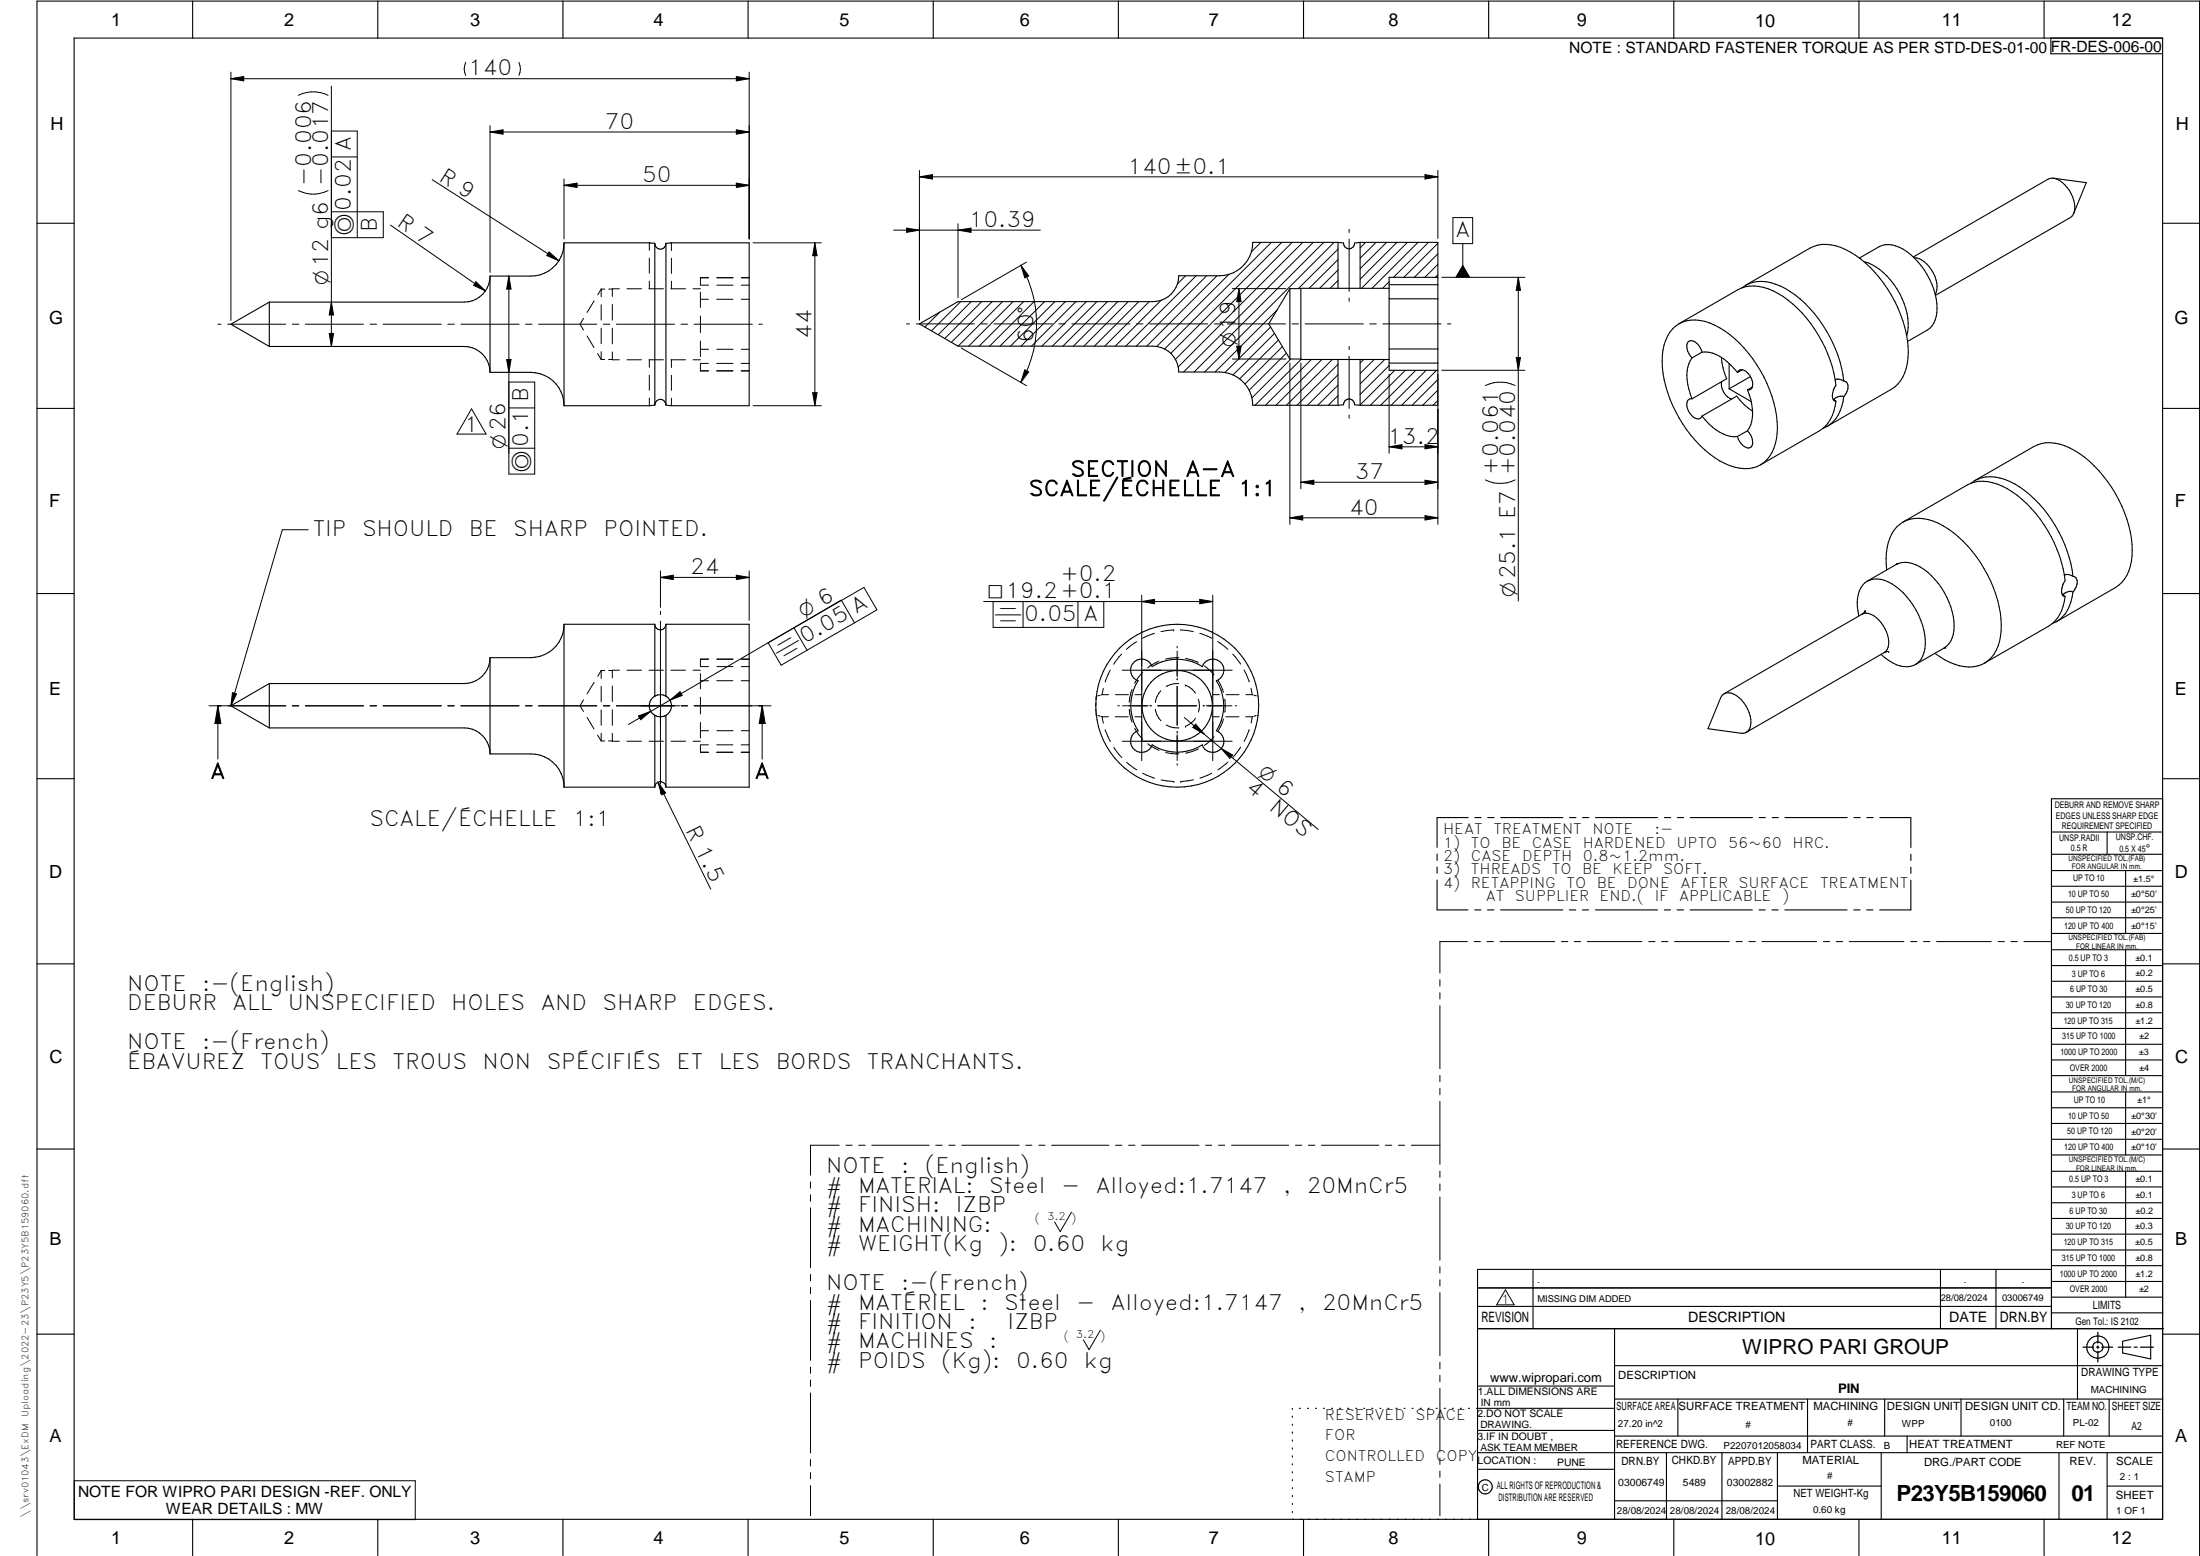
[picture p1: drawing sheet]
<svg xmlns="http://www.w3.org/2000/svg" width="594mm" height="420mm" viewBox="0 0 594 420" stroke-linecap="round" stroke-linejoin="round" font-family="sans-serif">
<g fill="none" stroke="#000" stroke-width=".3">
<path d="M20 10.3h564v400h-564zM52 .3v10M102 .3v10M152 .3v10M202 .3v10M252 .3v10M302 .3v10M352 .3v10M402 .3v10M452 .3v10M502 .3v10M552 .3v10"/>
<path d="M553.8 10.3v4.2h30.2M554.8 48.2a8.5 8.5 0 0 1 5.3 9.1l-.2 .6-.9 .9-36.4 21M560 57.6l3.4-8.3-9.2-1.2-.6 .1-36.9 21.2M10 60.3h10M132.3 74.5v26M132.3 74.5a7 7 0 0 1-7 7.1h-52.6M152.3 65.6l24.5 .1M152.3 65.6a8.9 8.9 0 0 1-9 8.9h-11M152.3 65.6v44M176.8 65.7v43.7M176.8 65.7a1.5 1.5 0 0 0 1.5 1.6 1.5 1.5 0 0 0 1.5-1.6M179.8 65.7v43.7"/>
<path d="M181.3 65.6h21v44h-21l-1.5-.2M181.3 65.6l-1.5 .1M181.3 65.6h.1M348.3 77.9h3M348.3 77.9l-5.7 9.6 5.7 9.4M348.3 77.9v19M361.3 65.4v12.5M361.3 65.4h-23a9 9 0 0 1-9 9.1h-11a6.9 6.9 0 0 1-7 6.9h-52.6l-10.4 6.1 10.4 6h52.6a6.9 6.9 0 0 1 7 7h11a9 9 0 0 1 9 8.9h23M361.3 65.4l1.5 .2a1.5 1.5 0 0 0 1.5 1.6 1.5 1.5 0 0 0 1.5-1.6l1.5-.2M367.3 65.4h21v44h-21M367.3 65.4v12.5M375.1 77.9h-23.8v19.2h23.8"/>
<path d="M375.1 76.9h13.2M388.3 74.9h-13.2v25.1h13.2M470.4 77.7a8.9 8.9 0 0 1 9.1-.9 27.8 27.8 0 0 1 13.6 12.4 32.9 32.9 0 0 1 4.8 13.7M471.4 77l17.3-10a10.3 10.3 0 0 1 9.7 .4 32.5 32.5 0 0 1 14.8 17.5 22.7 22.7 0 0 1 1.1 15.8 8.7 8.7 0 0 1-3.6 4.4l-17.3 10M502.1 69.7l5.3-3.1a7.1 7.1 0 0 1 7.5 1.3 20.1 20.1 0 0 1 8.1 16.5 5.9 5.9 0 0 1-2.6 4.8l-5.3 3M503.3 70.7a17 17 0 0 1 10.3 9.9 14.9 14.9 0 0 1 1.3 10M516.8 69.6a7.9 7.9 0 0 1 6.2 6.9 4.9 4.9 0 0 1-.4 3M584 60.3h10M72.7 81.6v12M72.7 81.6l-10.3 5.9 10.3 6.1M72.7 93.6h52.6a7 7 0 0 1 7 6.9M348.3 96.9h3"/>
<path d="M361.3 97.1v12.3M367.3 97.1v12.3M375.1 98h13.2M375.1 80.7h13.2M375.1 94.2h13.2M453.4 87.4a10.4 10.4 0 0 0-4.5 8.6 32.8 32.8 0 0 0 7.7 21.6 23.1 23.1 0 0 0 13.1 8.8 8.2 8.2 0 0 0 5.7-.9M453.4 87.4a10.3 10.3 0 0 1 9.6 .4 32.5 32.5 0 0 1 14.9 17.5 22.8 22.8 0 0 1 1.1 15.8 8.7 8.7 0 0 1-3.6 4.4M453.4 87.4l15.9-9.2a10.7 10.7 0 0 1 10.8 1 34.8 34.8 0 0 1 15.7 24.9l-.7 1.2a2.27 2.27 0 0 0 .4 3h.3M456.9 96.6a9.8 9.8 0 0 0-.8 8.5l.8 2.6M459.6 95.1l-2.7 1.5M459.6 95.1a3.5 3.5 0 0 0-3.3-3.1 2 2 0 0 0-.5 2.9l1.1 1.7M459.6 95.1a9.7 9.7 0 0 1 7.8 3.5l1.8 2"/>
<path d="M464.9 96.5a17.2 17.2 0 0 0 1.4 5.8l-9.4 5.4M466.9 98.1v6.9M470.5 99.9l-1.3 .7M10 110.3h10M132.3 100.5h11a9 9 0 0 1 9 9.1M152.3 109.6h23M175.3 109.6h.1M176.8 109.4a1.5 1.5 0 0 1 1.5-1.6 1.5 1.5 0 0 1 1.5 1.6M176.8 109.4l-1.5 .2M367.3 109.4l-1.5-.1a1.5 1.5 0 0 0-1.5-1.6 1.5 1.5 0 0 0-1.5 1.6l-1.5 .1M456.9 107.7a1.38 1.38 0 0 0-1.4 1.9 4 4 0 0 0 3.2 3.5l.4-.1 .5-.6M459.6 112.4a12.7 12.7 0 0 0 8.7 5.5h.9"/>
<path d="M464.9 103a4.3 4.3 0 0 0 2.7 4.7M466.9 105l6 3.5M469.2 100.6a1.4 1.4 0 0 1 2.4-.2 4 4 0 0 1 1.4 4.5l-.3 .3-.8 .1M471.9 105.3a12.8 12.8 0 0 1 .4 10.3l-.4 .7M471.9 116.3l-2.7 1.6M471.9 116.3a4.1 4.1 0 0 1 1.2 4.1 1.5 1.5 0 0 1-2.5-.2l-.9-1-.5-1.3M472.7 101.7l-5.8 3.3M473.2 104.5l-1.3 .8M473.2 111a17 17 0 0 1-4.2-4l-9.4 5.4M495.5 102.6a1.92 1.92 0 0 1 2.4 .3M495.8 108.3a10.3 10.3 0 0 1-4.5 8l-15.9 9.2M497.9 102.9a2.03 2.03 0 0 1 .7 3.2l-.7 1"/>
<path d="M497.9 107.1a2.4 2.4 0 0 0-2.6 .8l.5 .4M497.9 107.1a9.7 9.7 0 0 1-5.6 8.6M584 110.3h10M532.3 130.5a9 9 0 0 1 9.1-1 28.2 28.2 0 0 1 13.6 12.5 34.6 34.6 0 0 1 4.8 13.6M533.3 129.8l15.9-9.2a10.3 10.3 0 0 1 9.7 .3 32.5 32.5 0 0 1 14.8 17.5 22.7 22.7 0 0 1 1.1 15.8 8.7 8.7 0 0 1-3.6 4.5l-15.9 9.2M504.2 156.9a7.1 7.1 0 0 1 7.7 1.5 19.8 19.8 0 0 1 7.9 16.7 5.2 5.2 0 0 1-7.7 4.4 14.9 14.9 0 0 1-4.1-2.8M504.2 156.9a7 7 0 0 0-2.6 6.9l.3 2.5M512 152.4a7.1 7.1 0 0 1 7.6 1.4 20.1 20.1 0 0 1 8 16.4 5.9 5.9 0 0 1-2.6 4.8M512 152.4l-7.8 4.5M512.3 152.2l-.3 .2M512.4 152.2h.1M512.4 152.1h.1"/>
<path d="M513.9 141a10.2 10.2 0 0 0-4.5 8.3l.1 4.6M513.9 141a10.3 10.3 0 0 1 9.5 .3 33.7 33.7 0 0 1 16 20.8 20 20 0 0 1-.3 13.5 8.1 8.1 0 0 1-9.9 4.2 18.6 18.6 0 0 1-6.7-3.4M513.9 141l17.3-10a10.3 10.3 0 0 1 9.5 .3 33 33 0 0 1 15.9 20.5l1.1 5a3.6 3.6 0 0 0-.5 4.2l.5 .1M557.4 155.4a1.88 1.88 0 0 1 2.4 .2M559.8 155.6a1.89 1.89 0 0 1 .8 2.9l-.8 1.4M559.8 159.9a2.21 2.21 0 0 0-2.6 .7l.5 .5M559.8 159.9a9.5 9.5 0 0 1-5.6 8.5M10 160.3h10M132.3 177.6v26M132.3 177.6a7 7 0 0 1-7 7h-52.6M152.3 168.6a9 9 0 0 1-9 9h-11M152.3 168.6h24.5"/>
<path d="M152.3 168.6v44M176.8 168.6v19.4M179.8 168.6h22.5v44h-22.5M179.8 168.6v19.4M179.8 168.6a1.5 1.5 0 0 1-1.5 1.5 1.5 1.5 0 0 1-1.5-1.5M305.9 179.1a3 3 0 0 1 5.2 .9 12.5 12.5 0 0 1 13.5 0 3 3 0 0 1 5-1.2 3 3 0 0 1-1.1 5 12.5 12.5 0 0 1 0 13.5 3 3 0 0 1 1.1 5 3 3 0 0 1-5-1.2 12.5 12.5 0 0 1-13.5 0 3 3 0 0 1-4.9 1.2 3 3 0 0 1 1.1-5 12.5 12.5 0 0 1 0-13.5 3 3 0 0 1-1.4-4.7zM502.8 165.9a3.8 3.8 0 0 1 4.5 1.5 7.8 7.8 0 0 1 2.3 8l-.8 .8-37.2 21.5M502.8 165.9l-37.2 21.4M503.5 165.1l-.7 .8M503.6 165.1h.1M503.6 165h.1M503.6 165v.1"/>
<path d="M503.7 164.9h.1M503.7 165h.1M508.8 176.2h.1M509.9 175.9l-1.1 .3M510 175.9h.1M525 175l-7.8 4.5M525.3 174.8h.1M525.3 174.8l-.3 .2M525.4 174.8h.1M525.5 174.8h.1M557.7 161.1a10.3 10.3 0 0 1-4.5 8l-17.4 10M584 160.3h10"/>
<path d="M72.7 184.6v12M72.7 184.6l-10.3 6 10.3 6M72.7 196.6h52.6a7 7 0 0 1 7 7M176.8 193.2v19.4M176.8 188a3 3 0 0 0 0 5.2M179.8 188a3 3 0 0 1 0 5.2M179.8 193.2v19.4M179.8 188a3.2 3.2 0 0 0-3 0M179.8 193.2a3.2 3.2 0 0 1-3 0M308.3 181h19.2v19.2h-19.2zM465.2 187.6a2.93 2.93 0 0 1 3.6 .2 8.8 8.8 0 0 1 3.8 8.8 2.17 2.17 0 0 1-2.5 1.4l-8.9-1.2 3.4-8.3zM10 210.3h10"/>
<path d="M132.3 203.6h11a9 9 0 0 1 9 9M152.3 212.6h24.5M179.8 212.6a1.5 1.5 0 0 0-1.5-1.6 1.5 1.5 0 0 0-1.5 1.6M584 215.7h-30v143.1M584 210.3h10M388.1 230.6v1.7M388.1 234.1v1.7M388.1 237.6v8.1h8.3M396.4 220.8h-8.3v8M398.3 220.8h1.7M401.7 220.8h1.8M405.3 220.8h16.8"/>
<path d="M423.8 220.8h1.8M427.3 220.8h1.7M430.9 220.8h16.7M449.4 220.8h1.7M452.9 220.8h1.8M456.4 220.8h16.8M475 220.8h1.7M478.5 220.8h1.7M482 220.8h16.8M500.6 220.8h1.7M504.1 220.8h1.7M507.6 220.8h8.4v8.1"/>
<path d="M516 237.7v8h-8.4M516 230.6v1.8M516 234.1v1.7M554 224.7h30M554 230.7h30M554 235.1h30M554 239.3h30M569 224.7v6M574 235.1v17M398.2 245.7h1.7M401.7 245.7h1.7M405.2 245.7h16.8"/>
<path d="M423.8 245.7h1.7M427.3 245.7h1.7M430.8 245.7h16.8M449.4 245.7h1.7M452.9 245.7h1.7M456.4 245.7h16.8M475 245.7h1.7M478.5 245.7h1.7M482 245.7h16.8M500.6 245.7h1.7M504.1 245.7h1.7M554 243.6h30"/>
<path d="M554 247.8h30M554 252.1h30M554 256.5h30M574 256.5v33.9M10 260.3h10M554 260.7h30M554 265h30M554 269.2h30M554 273.5h30M554 277.7h30M584 260.3h10M554 282h30"/>
<path d="M554 286.2h30M554 290.4h30M554 294.9h30M554 299.1h30M574 294.9v17M10 310.3h10M554 303.4h30M554 307.6h30M554 311.9h30M554 316.3h30M574 316.3v34M584 310.3h10"/>
<path d="M554 320.5h30M554 324.8h30M554 329h30M554 333.2h30M554 337.5h30M399 358.8h185.2M399 352.8h155M399 347.8h155M414 342.8v16M436 358.8v51.5M524 342.8v16M539 342.8v16"/>
<path d="M554 341.8h30M554 346h30M554 350.3h30M554 354.5h30M554 342.8h-155v67.5M561 358.8v19M10 360.3h10M399 374.3h37M436 377.8h148M453.1 377.8v10M488.1 377.8v14.5M508.9 377.8v10"/>
<path d="M529.5 377.8v10M557.3 377.8v10M569.5 377.8v10M573.2 362.2l7.6-1.6v6.3l-7.6-1.6zM584 368.8h-148M584 360.3h10M349 380.3v.3M349 382.4v.3M349 384.6v.3M349 386.7v.3M349 388.8v.3M349 391v.3"/>
<path d="M349 393.1v.3M349 395.3v.3M349 397.4v.3M349 399.5v.3M350.9 380.3h.2M353.1 380.3h.2M355.2 380.3h.3M357.4 380.3h.3M359.6 380.3h.3M361.7 380.3h.3M363.9 380.3h.3M366.1 380.3h.3"/>
<path d="M368.3 380.3h.2M370.4 380.3h.3M372.6 380.3h.3M374.8 380.3h.3M376.9 380.3h.4M379.1 380.3h.3M381.3 380.3h.3M383.4 380.3h.4M385.6 380.3h.3M387.8 380.3h.3M390 380.3h.3M392.2 380.3h.3"/>
<path d="M394.3 380.3h.3M396.5 380.3h.3M398.7 380.3h37.3M399 396.7h37M399 392.3h185M399 386.2h37M436 387.8h148M450 392.3v18M465 392.3v18M480 392.3v18M508 392.3v18M515 387.8v4.5"/>
<path d="M556 392.3v18M569 392.3v18M52 410.3v9.7M102 410.3v9.7M152 410.3v9.7M202 410.3v9.7M252 410.3v9.7M302 410.3v9.7M349 401.7v.3M349 403.8v.4M349 406v.3M349 408.1v.3"/>
<path d="M352 410.3v9.7M402 410.3v9.7M436 405.3h44M452 410.3v9.7M480 401.3h28M502 410.3v9.7M552 410.3v9.7M569 401.3h15M10 420v-419.7h584v419.7"/>
<circle cx="317.9" cy="190.6" r="22"/>
<circle cx="317.9" cy="190.6" r="9.5"/>
<circle cx="566.5" cy="363.7" r="1.39"/>
<circle cx="566.5" cy="363.8" r="3"/>
<circle cx="401.1" cy="401.5" r="1.9"/>
</g>
<g fill="none" stroke="#000" stroke-width=".27">
<path d="M62.4 19.5v67M125.8 16.8a3.9 3.9 0 0 0 0 3.6M140.1 16.8a3.9 3.9 0 0 1 0 3.6M202.3 19.5v45M62.4 21.3l3.4-.6v1.1zM62.4 21.3h139.9M80.6 25.7a9 9 0 0 1 8 0M89.5 23.3v70.3M89.5 35.4h7v28.8M132.3 33.9v39.6M132.3 35.6l3.5-.5v1.1zM132.3 35.6h70"/>
<path d="M198.8 20.7l3.5 .6-3.5 .5zM198.8 35.1l3.5 .5-3.5 .6zM80.6 51.5a9 9 0 0 0 8 0M89.5 57.2h14v7h-14M89.5 42.4h7M116.7 48.5l34.2 21.9M152.3 50l3.5-.6v1.2zM152.3 50h50M152.3 48.3v16.2M198.8 49.4l3.5 .6-3.5 .6zM248.3 47.8h140M248.3 46v40.4"/>
<path d="M248.3 47.8l3.5-.6v1.1zM384.8 47.2l3.5 .6-3.5 .5zM388.3 46v18.4M392.3 58.8h5.4v7h-5.4zM105.4 60.8l25.7 17.8M128.5 76.1l2.6 2.5-3.2-1.6zM137.4 74.5v53.5h7v-24.8h-7M137.4 74.5l.6 3.6h-1.2zM148.3 68l2.6 2.4-3.2-1.4zM162.3 78.1l-.9 1.5M162.3 78.1h1M162.3 78.1v2"/>
<path d="M164.4 78.1h.9M167.3 78h-2v2.1M169.3 78h3.9M175.3 78h3.8M175.3 65.6v2M175.3 69.7v4.1M175.3 75.9v2.1M181.2 78h3.9M181.3 65.6v2M181.3 69.7v4.1M181.3 75.9v2.1M187.1 78h2"/>
<path d="M189.1 78.9v4.1M189.1 77h2.2M191.3 75h-2.2v1.9M193.6 75h4.3M193.6 77h4.3M200.2 75h2.1M200.2 77h2.1M203.4 65.6h18.4M220 65.6l.6 3.4h-1.2zM220 65.6v44M241.3 62.1h39.6M244.8 61.6l3.5 .5-3.5 .6z"/>
<path d="M258.7 62.1l3.5-.5v1.1zM258.7 60.4v20M275.7 71.6l2.1 2.9-1.1 .5zM275.7 71.6a31.6 31.6 0 0 1 0 31.7M277.2 70.8l-17.6 10.1M320.2 74.5l-2.3 2.2M323 74.5l-19 19M325.8 74.5l-19 19M328.6 74.5l-18.9 19M331.8 74.1l-19.4 19.5M332.8 77.9h14.5M334.6 77.9v19"/>
<path d="M334.6 77.9l.5 3.5h-1.1zM340.5 65.4l-2.6 2.6M343.3 65.4l-28.8 28.8M346.1 65.4l-30 30M348.9 65.4l-31.5 31.6M351.8 65.4l-33.7 33.7M354.6 65.4l-35 35.1M357.5 65.4l-35.1 35.1M360.2 65.4l-34.9 35.1M361.3 75.7l-2.1 2.2M361.3 67.3l-10.7 10.6M361.3 72.9l-4.9 5"/>
<path d="M361.3 70.1l-7.8 7.8M364.3 61.9v.9M364.3 64.6v14.1M368.8 65.4l-1.5 1.5M371.6 65.4l-4.3 4.3M374.4 65.4l-7.1 7.2M375.1 76.1l-1.8 1.8M377.2 65.4l-9.9 10M380.1 65.4l-12.4 12.5M382.9 65.4l-12.4 12.5M385.7 65.4l-9.4 9.5M388.3 74.2l-.7 .7"/>
<path d="M388.3 68.5l-6.4 6.4M388.3 71.4l-3.5 3.5M388.3 65.7l-9.2 9.2M389.3 74.9h22.5M395 65.8v9.1M410 74.9l.6 3.5h-1.2zM410 74.9v87.4M58.8 87.5h.9M61.5 87.5h15.7M78.9 87.5h1.8M82.5 87.5h15.7M88.9 90h1.2l-.6 3.6z"/>
<path d="M89.5 81.6l.6 3.4h-1.2zM99.9 87.5h1.8M103.5 87.5h15.7M120.9 87.5h1.8M124.5 87.5h15.7M136.8 97.1h1.2l-.6 3.4zM141.9 87.5h1.8M145.5 87.5h15.7M157.6 86l-1 1.5 1 1.6M158.5 90.7l1.9 3.2M160.4 81.2l-1.9 3.2M161.4 95.5l.9 1.6"/>
<path d="M162.3 97.1h1M162.3 82.3v4.1M162.3 88.6v4.2M162.3 95v2.1M162.9 87.5h1.8M164.3 97.1h1M165.3 82.2v4.2M165.3 88.6v4.2M165.3 95v2.2h2M166.4 87.5h15.8M169.3 97.2h3.9M175.3 97.2h3.8"/>
<path d="M175.3 97.2v2M181.2 97.2h3.9M181.3 97.2v2M183.9 87.5h1.8M187.1 97.2h2M187.4 87.5h15.8M189.1 85.3v4.5M189.1 92.1v4.2M189.1 98.3v1.9h2.2M189.1 94.3h2.2M189.1 98.1h2.2M189.1 80.8h2.2"/>
<path d="M193.5 98.1h4.4M193.5 80.8h4.4M193.6 94.3h4.3M200.1 98.1h2.2M200.1 80.8h2.2M200.2 94.3h2.1M204.9 87.5h.9M244.8 87.5h.8M247.4 87.5h15.7M253.7 84.3l-3.9 4M259.4 81.4l-7.9 7.9M259.6 94l17.6 10.1"/>
<path d="M262.2 81.4l-8.8 9M264.9 87.5h1.8M265.1 81.4l-10 10M267.9 81.4l-11 11M268.4 87.5h15.7M270.7 81.4l-12 12.1M273.6 81.4l-12 12.1M276.4 81.4l-12 12.1M276.7 99.9l1.1 .5-2.1 2.9zM279.2 81.4l-12 12.1M282.1 81.4l-12.1 12.1M284.9 81.4l-12 12.1"/>
<path d="M285.9 87.5h1.7M287.7 81.4l-12 12.1M289.4 87.5h15.7M290.5 81.4l-12 12.1M293.4 81.4l-12.1 12.1M296.2 81.4l-12 12.1M299 81.4l-12 12.1M301.8 81.4l-12 12.1M304.7 81.4l-12 12.1M306.9 87.5h1.7M307.5 81.4l-12 12.1M310.3 81.4l-12 12.1"/>
<path d="M310.4 87.5h15.7M313.6 81.1l-12.4 12.4M327.9 87.5h1.7M331.4 87.5h15.7M332.8 96.9h14.5M334 93.5h1.1l-.5 3.4zM343.1 88.3l-12.3 12.3M344.2 90l-11.3 11.3M344.8 83.7l-16.7 16.8M345.2 91.8l-10.5 10.5M346.3 93.6l-10.1 10.1M347.3 95.4l-10 10"/>
<path d="M348.3 98v43.6M348.6 96.9l-10.5 10.5M348.9 87.5h1.7M351.3 98v34M351.3 97.1l-12.4 12.3M352.4 87.5h15.7M354.1 97.1l-12.4 12.3M356.9 97.1l-12.4 12.3M359.8 97.1l-12.4 12.3M361.3 98.4l-11.1 11M364.3 80.5v.9M364.3 93.6v.8"/>
<path d="M364.3 96.2v14.1M368.3 97.1l-1 .9M369.9 87.5h1.7M371.1 97.1l-3.8 3.7M373.4 87.5h15.7M373.9 97.1l-6.6 6.6M375.1 98.7l-7.8 7.8M376.6 100l-9.3 9.3M379.5 100l-9.5 9.4M382.3 100l-9.5 9.4M385.1 100l-9.4 9.4M387.9 100l-9.4 9.4"/>
<path d="M389.3 100h22.5M390.9 87.5h.9M409.4 96.5h1.2l-.6 3.5zM127.3 110.4l4 6.8h-7.9zM137.4 110.2h7M175.3 101.3v4.1M175.3 107.5v2.1M181.3 101.3v4.1M181.3 107.5v2.1M189.1 100.1h2.2M193.5 100.2h4.4M193.5 100.1h4.4"/>
<path d="M200.1 100.2h2.2M200.1 100.1h2.2M203.4 109.6h18.4M219.4 106h1.2l-.6 3.6zM361.3 104l-5.5 5.4M361.3 101.2l-8.2 8.2M361.3 106.8l-2.6 2.6M364.3 112.1v.8M375.1 101v21.4M388.3 101v40.6M388.3 105.3l-4.1 4.1M388.3 108.1l-1.3 1.3"/>
<path d="M388.3 102.5l-7 6.9M409.1 104.1a9.4 9.4 0 0 0-8 0M137.4 121h7M348.3 139.8h40M348.3 139.8l3.5-.6v1.2zM351.3 130.2l3.5-.5v1.1zM351.3 130.2h37M375.1 120.6h13.2M375.1 120.6l3.5-.5v1.1zM384.8 120.1l3.5 .5-3.5 .6zM384.8 129.7l3.5 .5-3.5 .6zM384.8 139.2l3.5 .6-3.5 .6z"/>
<path d="M409.1 129.6a9 9 0 0 1-8 0M83.2 143h-7l-13.8 47.6M178.3 155.9l3.5-.6v1.2zM178.3 155.9h24M178.3 154.2v9.8M198.8 155.3l3.5 .6-3.5 .6zM202.3 154.2v13.3M178.3 165.1v.8M178.3 167.7v44M189.1 178h2.2M191.3 178h-2.2v1.9M193.6 178h4.3"/>
<path d="M200.2 178h2.1M207.4 173.6l25.9-15 3.5 6.1-25.9 14.9zM214.4 169.5l3.5 6.1M227.1 162.1l-57.4 33.5M227.2 162.1l3.6 6.1M265.6 162.4h61.9M268.2 162.4v7h29.9v-7M276.3 162.4v7M291.1 162.4v7M302.9 176.6l-2.2 2.8M307 173.3l-2.8 2M308.3 160.7v25.5"/>
<path d="M308.3 162.4l3.5-.6v1.2zM311.7 171l-3.2 1.3M313 178.5l-3.1 1.8M316.9 170.1l-3.4 .5M316.9 170.1h.1M317.9 174.5v.4M317.9 175.8v7M318.3 177.6l-3.6 .4M318.8 170.1l3.4 .5M320.2 177.8l3.3 1.1M324 171l3.2 1.3M324 161.8l3.5 .6-3.5 .6z"/>
<path d="M325.2 179.8l2.6 2.4M327.5 160.7v25.5M328.8 173.2l2.7 2.1M332.9 176.6l2.1 2.7M56.4 190.6h4.8M58.8 190.6l.8 4.8h-1.6zM58.8 190.6v14.4M61.5 190.6h15.7M62.8 187l1.1 .4-1.5 3.2zM78.9 190.6h1.8M82.5 190.6h15.7M99.9 190.6h1.8"/>
<path d="M103.5 190.6h15.7M120.9 190.6h1.8M124.5 190.6h15.7M141.9 190.6h1.8M145.5 190.6h15.7M157.6 189l-1 1.6 1 1.5M158.5 193.7l1.9 3.1M160.4 184.2l-1.9 3.2M161.4 198.5l.9 1.6M162.3 181.1v2.1M162.3 185.3v4.2M162.3 191.7v4.1"/>
<path d="M162.3 198v2.1M162.3 181.1l-.9 1.5M162.3 181.1h1M162.9 190.6h1.8M164.4 181.1h.9M165.3 185.3v4.1M165.3 191.6v4.3M165.3 198v2.2h2M166.4 190.6h17.2M167.3 181h-2v2M169.3 181h3.9M172.4 193.3l3.3-1.2-2.7 2.3z"/>
<path d="M175.3 181h3.8M176.8 188l-.2 .1M176.8 193.1l.1 .1M177.1 187.8l-.2 .1M177.2 193.3l.2 .1M178.3 187.6h.1M179.4 193.3l-.1 .1M179.6 187.8l.1 .2M179.9 193.2l-.2 .1M180 188l.1 .1M180.9 189.1l2.7-2.3 .6 1zM181.2 181h3.9"/>
<path d="M183.9 190.6h1.8M187.1 181h2M187.4 190.6h15.8M189.1 197.3h2.2M189.1 181.9v4.1M189.1 188.3v4.5M189.1 195.1v4.2M189.1 180h2.2M189.1 183.8h2.2M193.5 183.8h4.4M193.6 197.3h4.3M193.6 180h4.3"/>
<path d="M200.1 183.8h2.2M200.2 197.3h2.1M200.2 180h2.1M203.4 190.6h4.8M205.8 190.6l.8 4.8h-1.6zM205.8 190.6v14.4M295.9 191.5v.6M295.9 189.8v.8M296 192.7v.5h.3M296.3 187.9l-.3 .1v.8M296.6 193.3l.4 .1M297 187.7l-.4 .2"/>
<path d="M297.3 193.5h.3M297.6 193.5l.3 1.8M297.6 187.6h1.8M297.6 193.5h1.7M297.6 187.6l-.3 .1M297.9 185.9l-.3 1.7M298.4 197.1l1.4 3.1M299.8 180.9l-1.4 3.2M301.2 193.5h3.5M301.2 187.6h3.5M301.8 190.6h.5M303.1 181h10.5"/>
<path d="M304.9 191.5l.8 3.5M305.7 186.2l-.8 3.5M306.4 196.7l1 1.5 1.2 1.4M306.5 193.5h1.8M306.5 187.6h1.8M308.3 194.9v10.5M308.5 181.6l-2.1 2.9M310.1 190.6h-7M310.9 190.6h-.4M312 191.5a5.4 5.4 0 0 0 1.5 3.1M312.6 190.6h10.5M313.5 186.5a5.3 5.3 0 0 0-1.5 3.2"/>
<path d="M315 195.7a5.5 5.5 0 0 0 3.3 .9M317.9 183.2v.4M317.9 185.3v10.5M317.9 197.6v.4M317.9 198.4v7M318.3 184.6a5.9 5.9 0 0 0-3.4 .8M319.8 193.8l36.2 30.2M320.1 185h.1M320.1 196.1h.1M320.1 185a5.4 5.4 0 0 1 2.7 2.2M322.2 181h10.5M322.8 193.9a5.6 5.6 0 0 1-2.7 2.2"/>
<path d="M322.9 195.5l2.3 2.7-3.1-1.8zM323.6 188.8a5.6 5.6 0 0 1 0 3.5M324.9 190.6h.3M325.7 190.6h6.9M327.5 187.6h1.8M327.5 193.5h1.7M327.5 194.9v10.5M327.8 198.9l-2.6 2.4M328.9 183.7l1.5 3.2M330.4 194.1l-.8 2.2-.7 1.1M330.7 188.8v3.5M331 193.5h3.6"/>
<path d="M331.1 187.6h3.5M333.5 190.6h.4M336 180.9l1.3 3.2M336.4 193.5h1.8M336.4 187.6h1.8M337.3 197l-1.3 3.2M337.8 185.8l.4 1.8M338.2 187.6l.2 .1M338.2 193.5l-.3 1.7M338.4 193.5h-.2M338.7 187.7l.5 .2M339.2 193.3l-.5 .1"/>
<path d="M339.5 187.9l.2 .1M339.7 193.2h-.2M162.3 200.1h1M164.3 200.1h1M169.3 200.2h3.9M175.3 200.2h3.8M177.7 211.2l14.2 28.9M177.7 211.2l2 2.9-1 .5zM178.3 213.5v.8M181.2 200.2h3.9M187.1 200.2h2M189.1 201.3v1.9l2.2-.1"/>
<path d="M189.1 201.1h2.2M193.5 201.1h4.4M193.5 203.1h4.4M200.1 201.1h2.2M200.1 203.1h2.2M300.8 201.8l2.1 2.8M303.1 200.2h10.5M304.2 205.8l2.8 2.1M308.6 208.8l3.2 1.3M309.9 200.8l3.1 1.8M313.6 210.6l3.3 .4M314.8 203.2l3.5 .3"/>
<path d="M317 211h.1M317.9 206.2v.4M318.8 211h.1M322.2 200.2h10.5M322.3 210.6l-3.5 .4M323.6 202.2l-1.7 .7-1.7 .5M327.2 208.8l-3.2 1.3M329.8 202.1l3.1 1.8-.8 .9zM331.6 205.8l-2.8 2.1M335 201.8l-2.1 2.7M396.2 254.3h-7.4v8.5M398.1 254.3h1.6"/>
<path d="M401.5 254.3h1.8M405 254.3h14.8M421.6 254.3h1.7M425.1 254.3h1.7M428.6 254.3h14.8M445.2 254.3h1.7M448.7 254.3h1.7M452.2 254.3h14.8M468.8 254.3h1.7M472.3 254.3h1.7M475.8 254.3h14.8M492.4 254.3h1.7"/>
<path d="M495.8 254.3h1.8M499.4 254.3h14.7M516 254.3h1.6M519.4 254.3h1.8M522.9 254.3h14.8M539.5 254.3h1.7M543 254.3h1.7M546.5 254.3h7.4M388.8 264.5v1.8M388.8 268.1v1.6M388.8 271.6v17M388.8 290.4v1.7"/>
<path d="M388.8 293.9v1.7M388.8 297.4v17M218.9 319.2v1.6M226.6 309.2h-7.7v8.1M228.4 309.2h1.7M231.9 309.2h1.7M235.4 309.2h15.5M252.7 309.2h1.7M256.2 309.2h1.7M259.7 309.2h15.5M277 309.2h1.7M280.5 309.2h1.7"/>
<path d="M284 309.2h15.5M301.2 309.2h1.8M304.8 309.2h1.7M308.3 309.2h15.5M325.5 309.2h1.7M329.1 309.2h1.6M332.6 309.2h15.4M349.8 309.2h1.7M353.3 309.2h1.7M356.8 309.2h15.5M374.1 309.2h1.7M377.6 309.2h1.7"/>
<path d="M381.1 309.2h7.7M388.8 316.2v1.7M388.8 319.7v1.7M218.9 322.6v1.8M218.9 326.1v16.2M289.3 327.3l-3 5.3-1.5-2.7M388.8 323.2v17.1M218.9 344.1v1.8M218.9 347.6v1.7M218.9 351.2v16.1M297.1 359.2l-3 5.2-1.5-2.6M388.8 342.1v1.6"/>
<path d="M388.8 345.6v1.7M388.8 349v17.1M406.5 348.3l2.4 4h-4.8zM218.9 369.1v1.7M218.9 372.6v1.8M218.9 376.1v16.2M388.8 367.9v1.7M388.8 371.4v1.7M388.8 374.9v17M20.1 399.8h92v10.5h-92zM218.9 394.1v1.8M218.9 397.6v1.7"/>
<path d="M388.8 393.7v1.7M388.8 397.2v1.7M218.9 401.2v8.1M388.8 400.7v8.6"/>
</g>
<path d="M566.5 359.7v3M562.5 363.8h2.9M566.1 363.8h.7M566.5 363.4v.7M566.5 364.9v2.8M567.6 363.8h2.9M572 363.8h3.4M576.3 363.8h.8M578 363.8h3.5" fill="none" stroke="#000" stroke-width=".34"/>
<g fill="#000">
<path d="M62.4 21.3l3.4-.6v1.1zM132.3 35.6l3.5-.5v1.1zM198.8 35.1l3.5 .5-3.5 .6zM198.8 20.7l3.5 .6-3.5 .5zM152.3 50l3.5-.6v1.2zM198.8 49.4l3.5 .6-3.5 .6zM248.3 47.8l3.5-.6v1.1zM384.8 47.2l3.5 .6-3.5 .5zM128.5 76.1l2.6 2.5-3.2-1.6zM137.4 74.5l.6 3.6h-1.2zM148.3 68l2.6 2.4-3.2-1.4zM220 65.6l.6 3.4h-1.2z"/>
<path d="M244.8 61.6l3.5 .5-3.5 .6zM258.7 62.1l3.5-.5v1.1zM275.7 71.6l2.1 2.9-1.1 .5zM395 71.4l2 3.5h-4zM410 74.9l.6 3.5h-1.2zM89.5 81.6l.6 3.4h-1.2zM88.9 90h1.2l-.6 3.6zM136.8 97.1h1.2l-.6 3.4zM334.6 77.9l.5 3.5h-1.1zM334 93.5h1.1l-.5 3.4zM409.4 96.5h1.2l-.6 3.5zM219.4 106h1.2l-.6 3.6z"/>
<path d="M276.7 99.9l1.1 .5-2.1 2.9zM351.3 130.2l3.5-.5v1.1zM375.1 120.6l3.5-.5v1.1zM384.8 120.1l3.5 .5-3.5 .6zM384.8 129.7l3.5 .5-3.5 .6zM178.3 155.9l3.5-.6v1.2zM198.8 155.3l3.5 .6-3.5 .6zM348.3 139.8l3.5-.6v1.2zM384.8 139.2l3.5 .6-3.5 .6zM308.3 162.4l3.5-.6v1.2zM324 161.8l3.5 .6-3.5 .6zM58.8 190.6l.8 4.8h-1.6z"/>
<path d="M62.8 187l1.1 .4-1.5 3.2zM172.4 193.3l3.3-1.2-2.7 2.3zM180.9 189.1l2.7-2.3 .6 1zM205.8 190.6l.8 4.8h-1.6zM322.9 195.5l2.3 2.7-3.1-1.8zM177.7 211.2l2 2.9-1 .5zM329.8 202.1l3.1 1.8-.8 .9z"/>
</g>
<g font-size="6">
<text x="512.1" y="405.2">P23Y5B159060</text>
<text x="559.4" y="405.2">01</text>
</g>
<g font-size="5.7">
<text x="126.4" y="20.4">140</text>
<text x="163.4" y="34.8">70</text>
<text x="304.5" y="46.9">140±0.1</text>
<text x="84.1" y="50.2" transform="rotate(-90 84.1 50.2)">-0.006</text>
<text x="118.2" y="48.5" transform="rotate(33 118.2 48.5)">R 9</text>
<text x="173.4" y="49.1">50</text>
<text x="94.7" y="56.9" transform="rotate(-90 94.7 56.9)">0.02 A</text>
<text x="101.7" y="62.7" transform="rotate(-90 101.7 62.7)">B</text>
<text x="106.9" y="60.7" transform="rotate(35 106.9 60.7)">R 7</text>
<text x="261.7" y="61.3">10.39</text>
<text x="393" y="64">A</text>
<text x="219.2" y="91.5" transform="rotate(-90 219.2 91.5)">44</text>
<text x="279.1" y="92.5" transform="rotate(-90 279.1 92.5)">60°</text>
<text x="125.3" y="116.7">1</text>
<text x="374.6" y="119.8">13.2</text>
<text x="142.7" y="120.7" transform="rotate(-90 142.7 120.7)">0.1 B</text>
<text x="289.1" y="128.7">SECTION</text>
<text x="320.1" y="128.7">A-A</text>
<text x="365.8" y="129.4">37</text>
<text x="404.6" y="128.4" transform="rotate(-90 404.6 128.4)">+0.061</text>
<text x="409.1" y="128.4" transform="rotate(-90 409.1 128.4)">+0.040</text>
<text x="277.8" y="133.9">SCALE/ÉCHELLE</text>
<text x="334.3" y="133.9">1:1</text>
<text x="364.4" y="139">40</text>
<text x="84.4" y="144.8">TIP</text>
<text x="97.8" y="144.8">SHOULD</text>
<text x="126.6" y="144.8">BE</text>
<text x="138.6" y="144.8">SHARP</text>
<text x="163" y="144.8">POINTED.</text>
<text x="186.4" y="155">24</text>
<text x="286.4" y="157">+0.2</text>
<text x="276.6" y="167.7">0.05 A</text>
<text x="217.3" y="173.9" transform="rotate(-30 217.3 173.9)">0.05 A</text>
<text x="56.8" y="210.2">A</text>
<text x="203.8" y="210.2">A</text>
<text x="336.2" y="213.1" transform="rotate(40 336.2 213.1)">4</text>
<text x="342.5" y="218.4" transform="rotate(40 342.5 218.4)">NOS</text>
<text x="99.8" y="223.1">SCALE/ÉCHELLE</text>
<text x="154.7" y="223.1">1:1</text>
<text x="185" y="224.1" transform="rotate(64 185 224.1)">R 1.5</text>
<text x="34.4" y="267.5">NOTE</text>
<text x="54.6" y="267.5">:-(English)</text>
<text x="34.4" y="272.8">DEBURR</text>
<text x="62.8" y="272.8">ALL</text>
<text x="77.7" y="272.8">UNSPECIFIED</text>
<text x="121.9" y="272.8">HOLES</text>
<text x="146" y="272.8">AND</text>
<text x="162.7" y="272.8">SHARP</text>
<text x="187.1" y="272.8">EDGES.</text>
<text x="34.4" y="283.3">NOTE</text>
<text x="54.6" y="283.3">:-(French)</text>
<text x="34.4" y="288.5">ÉBAVUREZ</text>
<text x="70.4" y="288.5">TOUS</text>
<text x="90.7" y="288.5">LES</text>
<text x="106" y="288.5">TROUS</text>
<text x="130.3" y="288.5">NON</text>
<text x="147.6" y="288.5">SPÉCIFIÉS</text>
<text x="182.7" y="288.5">ET</text>
<text x="194.1" y="288.5">LES</text>
<text x="209.5" y="288.5">BORDS</text>
<text x="234.1" y="288.5">TRANCHANTS.</text>
<text x="223.1" y="316.9">NOTE</text>
<text x="243.3" y="316.9">:</text>
<text x="249.8" y="316.9">(English)</text>
<text x="223.1" y="322.1">#</text>
<text x="231.7" y="322.1">MATERIAL:</text>
<text x="267.1" y="322.1">Steel</text>
<text x="286.6" y="322.1">-</text>
<text x="295.9" y="322.1">Alloyed:1.7147</text>
<text x="346.5" y="322.1">,</text>
<text x="352.9" y="322.1">20MnCr5</text>
<text x="223.1" y="327.4">#</text>
<text x="231.7" y="327.4">FINISH:</text>
<text x="258.1" y="327.4">IZBP</text>
<text x="223.1" y="332.6">#</text>
<text x="231.7" y="332.6">MACHINING:</text>
<text x="223.1" y="337.9">#</text>
<text x="231.7" y="337.9">WEIGHT(Kg</text>
<text x="269.6" y="337.9">):</text>
<text x="278.9" y="337.9">0.60</text>
<text x="297.2" y="337.9">kg</text>
<text x="223.1" y="348.4">NOTE</text>
<text x="223.1" y="353.6">#</text>
<text x="231.7" y="353.6">MATÉRIEL</text>
<text x="243.3" y="348.4">:-(French)</text>
<text x="264.8" y="353.6">:</text>
<text x="271.2" y="353.6">Steel</text>
<text x="290.6" y="353.6">-</text>
<text x="300" y="353.6">Alloyed:1.7147</text>
<text x="350.6" y="353.6">,</text>
<text x="357" y="353.6">20MnCr5</text>
<text x="223.1" y="358.9">#</text>
<text x="231.7" y="358.9">FINITION</text>
<text x="261.5" y="358.9">:</text>
<text x="272.1" y="358.9">IZBP</text>
<text x="223.1" y="364.1">#</text>
<text x="231.7" y="364.1">MACHINES</text>
<text x="267.1" y="364.1">:</text>
<text x="223.1" y="369.4">#</text>
<text x="231.7" y="369.4">POIDS</text>
<text x="254.2" y="369.4">(Kg):</text>
<text x="274.4" y="369.4">0.60</text>
<text x="292.7" y="369.4">kg</text>
</g>
<text font-size="5.6" x="470.5" y="365.5">WIPRO PARI GROUP</text>
<g font-size="5.4">
<text x="94.7" y="63.5" transform="rotate(-90 94.7 63.5)">a</text>
<text x="88.6" y="76.9" transform="rotate(-90 88.6 76.9)">O12 g6 -0.017</text>
<text x="333.7" y="93.8" transform="rotate(-90 333.7 93.8)">O19</text>
<text x="136.5" y="121.2" transform="rotate(-90 136.5 121.2)">O26</text>
<text x="142.7" y="127.4" transform="rotate(-90 142.7 127.4)">a</text>
<text x="266.9" y="161.5">q19.2+0.1</text>
<text x="409.1" y="161.1" transform="rotate(-90 409.1 161.1)">O25.1 E7</text>
<text x="217" y="167" transform="rotate(-30 217 167)">O 6</text>
<text x="268.6" y="167.7">d</text>
<text x="210.3" y="177.9" transform="rotate(-30 210.3 177.9)">d</text>
<text x="339.5" y="209.1" transform="rotate(40 339.5 209.1)">O 6</text>
</g>
<g font-size="4.9">
<text x="30" y="6.9">1</text>
<text x="76.7" y="6.9">2</text>
<text x="127" y="6.9">3</text>
<text x="176.5" y="6.9">4</text>
<text x="226.7" y="6.9">5</text>
<text x="275.4" y="6.9">6</text>
<text x="326.4" y="6.9">7</text>
<text x="375" y="6.9">8</text>
<text x="425.8" y="6.9">9</text>
<text x="473.9" y="7.3">10</text>
<text x="524.3" y="6.9">11</text>
<text x="570.2" y="6.9">12</text>
<text x="13.6" y="35.1">H</text>
<text x="587.6" y="35.1">H</text>
<text x="13.2" y="87.5">G</text>
<text x="587.2" y="87.5">G</text>
<text x="13.2" y="137">F</text>
<text x="587.2" y="137">F</text>
<text x="13.2" y="187.6">E</text>
<text x="587.2" y="187.6">E</text>
<text x="13.2" y="237">D</text>
<text x="587.2" y="237">D</text>
<text x="13.4" y="287.1">C</text>
<text x="587.4" y="287.1">C</text>
<text x="13.4" y="336.2">B</text>
<text x="587.4" y="336.2">B</text>
<text x="13.4" y="389.3">A</text>
<text x="587.4" y="389.3">A</text>
<text x="30" y="416.9">1</text>
<text x="76.7" y="416.9">2</text>
<text x="127" y="416.9">3</text>
<text x="176.5" y="416.9">4</text>
<text x="226.7" y="416.9">5</text>
<text x="275.4" y="416.9">6</text>
<text x="326.4" y="416.9">7</text>
<text x="375" y="416.9">8</text>
<text x="425.8" y="416.9">9</text>
<text x="473.9" y="417.3">10</text>
<text x="524.3" y="416.9">11</text>
<text x="570.2" y="416.9">12</text>
</g>
<g font-size="4.2">
<text x="423.7" y="14.3">NOTE : STANDARD FASTENER TORQUE AS PER STD-DES-01-00</text>
<text x="553.8" y="14">FR-DES-006-00</text>
<text x="21.1" y="404.3">NOTE FOR WIPRO PARI DESIGN -REF. ONLY</text>
<text x="44.8" y="408.8">WEAR DETAILS : MW</text>
</g>
<g font-size="3.9">
<text x="389.7" y="225.3">HEAT</text>
<text x="403.3" y="225.3">TREATMENT</text>
<text x="430" y="225.3">NOTE</text>
<text x="446.7" y="225.3">:-</text>
<text x="389.7" y="228.9">1)</text>
<text x="389.7" y="232.5">2)</text>
<text x="397.2" y="228.9">TO</text>
<text x="397.2" y="232.5">CASE</text>
<text x="405.4" y="228.9">BE</text>
<text x="411" y="232.5">DEPTH</text>
<text x="413.6" y="228.9">CASE</text>
<text x="427.4" y="228.9">HARDENED</text>
<text x="427.4" y="232.5">0.8~1.2mm.</text>
<text x="452.7" y="228.9">UPTO</text>
<text x="466.6" y="228.9">56~60</text>
<text x="484" y="228.9">HRC.</text>
<text x="389.7" y="236.1">3)</text>
<text x="389.7" y="239.6">4)</text>
<text x="397.2" y="239.6">RETAPPING</text>
<text x="397.2" y="236.1">THREADS</text>
<text x="419.1" y="236.1">TO</text>
<text x="423" y="239.6">TO</text>
<text x="427.3" y="236.1">BE</text>
<text x="431.2" y="239.6">BE</text>
<text x="435.5" y="236.1">KEEP</text>
<text x="439.4" y="239.6">DONE</text>
<text x="449.1" y="236.1">SOFT.</text>
<text x="453.8" y="239.6">AFTER</text>
<text x="469.5" y="239.6">SURFACE</text>
<text x="491.5" y="239.6">TREATMENT</text>
<text x="401.2" y="243.2">AT</text>
<text x="409.1" y="243.2">SUPPLIER</text>
<text x="432" y="243.2">END.(</text>
<text x="446.8" y="243.2">IF</text>
<text x="453.4" y="243.2">APPLICABLE</text>
<text x="481.2" y="243.2">)</text>
<text x="400" y="357.1">REVISION</text>
<text x="455.9" y="357.1">DESCRIPTION</text>
<text x="526.4" y="357.1">DATE</text>
<text x="540" y="357.1">DRN.BY</text>
<text x="357.8" y="383.3">RESERVED</text>
<text x="382.3" y="383.3">SPACE</text>
<text x="357.8" y="388.9">FOR</text>
<text x="357.8" y="394.5">CONTROLLED</text>
<text x="387.8" y="394.5">COPY</text>
<text x="357.8" y="400">STAMP</text>
</g>
<text font-size="3.6" x="496.4" y="376.1">PIN</text>
<text font-size="3.5" x="402.4" y="373.3">www.wipropari.com</text>
<text font-size="3.4" x="405.3" y="352">1</text>
<g font-size="3.1">
<text x="565.1" y="353.5">LIMITS</text>
<text x="562" y="371.7">DRAWING TYPE</text>
<text x="437" y="372.3">DESCRIPTION</text>
<text x="436.5" y="380.8">SURFACE AREA</text>
<text x="453.3" y="380.8">SURFACE TREATMENT</text>
<text x="489.7" y="380.8">MACHINING</text>
<text x="509.5" y="380.8">DESIGN UNIT</text>
<text x="530.6" y="380.8">DESIGN UNIT CD.</text>
<text x="558" y="380.6">TEAM NO.</text>
<text x="570.3" y="380.7">SHEET SIZE</text>
<text x="575.6" y="386.1">A2</text>
<text x="436.4" y="391.1">REFERENCE DWG.</text>
<text x="437.8" y="395.5">DRN.BY</text>
<text x="451.4" y="395.4">CHKD.BY</text>
<text x="466.6" y="395.5">APPD.BY</text>
<text x="486.7" y="395.4">MATERIAL</text>
<text x="488.9" y="390.9">PART CLASS.</text>
<text x="515.6" y="390.9">HEAT TREATMENT</text>
<text x="519.6" y="395.9">DRG./PART CODE</text>
<text x="558.9" y="395.5">REV.</text>
<text x="571.4" y="395.6">SCALE</text>
<text x="484.3" y="404.2">NET WEIGHT-Kg</text>
<text x="571.4" y="404.7">SHEET</text>
</g>
<text font-size="3" x="579.5" y="230.1">°</text>
<g font-size="2.8">
<text x="279.5" y="330">( 3.2 )</text>
<text x="560.4" y="357.7">Gen Tol.: IS 2102</text>
<text x="287.3" y="361.9">( 3.2 )</text>
<text x="399.1" y="376.6">1.ALL DIMENSIONS ARE</text>
<text x="399" y="382.7">2.DO NOT SCALE</text>
<text x="399" y="388.7">3.IF IN DOUBT ,</text>
<text x="399" y="395.4">LOCATION :</text>
<text x="420.5" y="396">PUNE</text>
<text x="404.2" y="402">ALL RIGHTS OF REPRODUCTION &amp;</text>
<text x="437" y="401.2">03006749</text>
<text x="454.4" y="401.2">5489</text>
<text x="466.3" y="401.2">03002882</text>
<text x="404.7" y="405.4">DISTRIBUTION ARE RESERVED</text>
</g>
<g font-size="2.7">
<text x="564.6" y="376.2">MACHINING</text>
<text x="399.9" y="379.7">IN mm</text>
<text x="399.7" y="385.7">DRAWING.</text>
<text x="436.9" y="385.4">27.20 in^2</text>
<text x="471.4" y="385.5">#</text>
<text x="498.9" y="385">#</text>
<text x="513.6" y="385.3">WPP</text>
<text x="537.3" y="385.1">0100</text>
<text x="559.7" y="385.1">PL-02</text>
<text x="399.7" y="391.8">ASK TEAM MEMBER</text>
<text x="465.4" y="391.2">P2207012058034</text>
<text x="508.7" y="391.2">B</text>
<text x="555.2" y="391.1">REF NOTE</text>
<text x="493.4" y="399.5">#</text>
<text x="572.5" y="399.7">2 : 1</text>
<text x="400.1" y="402.5">C</text>
<text x="436.6" y="408.7">28/08/2024</text>
<text x="450.9" y="408.8">28/08/2024</text>
<text x="466" y="408.9">28/08/2024</text>
<text x="489.6" y="408.5">0.60 kg</text>
<text x="571.4" y="408.7">1 OF 1</text>
</g>
<g font-size="2.5">
<text x="554.9" y="218.3">DEBURR AND REMOVE SHARP</text>
<text x="555.2" y="221">EDGES UNLESS SHARP EDGE</text>
<text x="556.1" y="227.1">UNSP.RADII</text>
<text x="556.8" y="223.8">REQUIREMENT SPECIFIED</text>
<text x="571.4" y="226.9">UNSP.CHF.</text>
<text x="559.2" y="229.9">0.5 R</text>
<text x="572.3" y="230.1">0.5 X 45</text>
<text x="559.8" y="238">UP TO 10</text>
<text x="576.1" y="238.1">±1.5°</text>
<text x="558.5" y="242.2">10 UP TO 50</text>
<text x="575.5" y="242.3">±0°50'</text>
<text x="557.4" y="250.7">120 UP TO 400</text>
<text x="557.9" y="246.5">50 UP TO 120</text>
<text x="575.5" y="250.7">±0°15'</text>
<text x="575.5" y="246.5">±0°25'</text>
<text x="558.7" y="259.4">0.5 UP TO 3</text>
<text x="559.5" y="263.7">3 UP TO 6</text>
<text x="576.6" y="263.6">±0.2</text>
<text x="576.6" y="259.4">±0.1</text>
<text x="559" y="267.9">6 UP TO 30</text>
<text x="576.6" y="267.9">±0.5</text>
<text x="557.8" y="272.2">30 UP TO 120</text>
<text x="576.6" y="272.2">±0.8</text>
<text x="556.9" y="280.7">315 UP TO 1000</text>
<text x="557.3" y="276.4">120 UP TO 315</text>
<text x="576.6" y="276.4">±1.2</text>
<text x="577.7" y="280.7">±2</text>
<text x="556.4" y="284.9">1000 UP TO 2000</text>
<text x="577.6" y="284.9">±3</text>
<text x="558.9" y="289.2">OVER 2000</text>
<text x="577.7" y="289.3">±4</text>
<text x="560" y="297.9">UP TO 10</text>
<text x="577.1" y="297.9">±1°</text>
<text x="558.5" y="302.1">10 UP TO 50</text>
<text x="575.5" y="302.1">±0°30'</text>
<text x="557.4" y="310.6">120 UP TO 400</text>
<text x="558.2" y="306.3">50 UP TO 120</text>
<text x="575.5" y="310.6">±0°10'</text>
<text x="575.5" y="306.4">±0°20'</text>
<text x="558.8" y="319.2">0.5 UP TO 3</text>
<text x="559.4" y="323.4">3 UP TO 6</text>
<text x="576.6" y="319.2">±0.1</text>
<text x="576.6" y="323.5">±0.1</text>
<text x="558.9" y="327.7">6 UP TO 30</text>
<text x="576.7" y="327.7">±0.2</text>
<text x="557.8" y="332">30 UP TO 120</text>
<text x="576.6" y="332">±0.3</text>
<text x="556.8" y="340.5">315 UP TO 1000</text>
<text x="557.3" y="336.3">120 UP TO 315</text>
<text x="576.6" y="336.3">±0.5</text>
<text x="576.6" y="340.5">±0.8</text>
<text x="415.2" y="346.4">.</text>
<text x="530.3" y="346.5">.</text>
<text x="545.9" y="346.4">.</text>
<text x="556.2" y="344.7">1000 UP TO 2000</text>
<text x="576.6" y="344.7">±1.2</text>
<text x="415.2" y="351.5">MISSING DIM ADDED</text>
<text x="524.1" y="351.3">28/08/2024</text>
<text x="540.6" y="351.4">03006749</text>
<text x="558.9" y="349">OVER 2000</text>
<text x="577.6" y="349">±2</text>
</g>
<g font-size="2.4">
<text x="7.7" y="382.7" transform="rotate(-90 7.7 382.7)">Uploading\2022-23\P23Y5\P23Y5B159060.dft</text>
<text x="7.7" y="409.8" transform="rotate(-90 7.7 409.8)">\\srv01043\ExDM</text>
</g>
<g font-size="2.1">
<text x="558.5" y="232.4">UNSPECIFIED TOL.(FAB)</text>
<text x="559.5" y="234.7">FOR ANGULAR IN mm.</text>
<text x="558.6" y="253.9">UNSPECIFIED TOL.(FAB)</text>
<text x="560.7" y="256.3">FOR LINEAR IN mm.</text>
<text x="558.7" y="292.3">UNSPECIFIED TOL.(M/C)</text>
<text x="559.6" y="294.7">FOR ANGULAR IN mm.</text>
<text x="558.7" y="313.7">UNSPECIFIED TOL.(M/C)</text>
<text x="560.6" y="316.1">FOR LINEAR IN mm.</text>
</g>
</svg>
